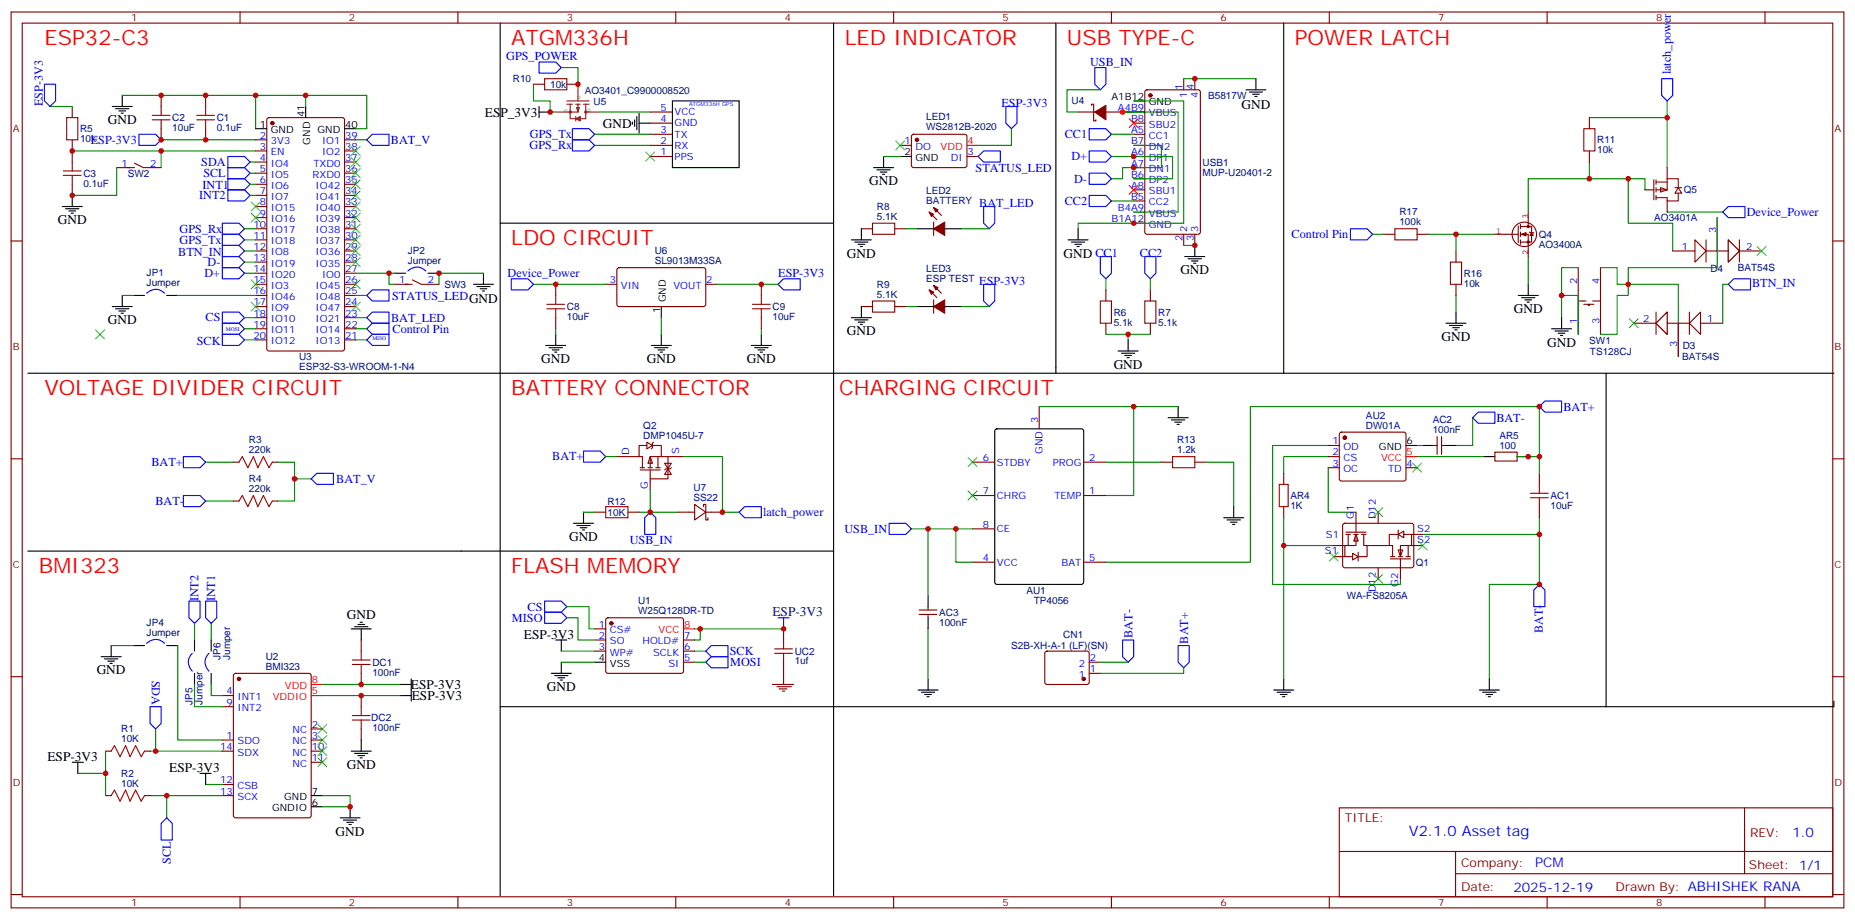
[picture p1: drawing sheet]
<svg xmlns="http://www.w3.org/2000/svg" width="589mm" height="292mm" viewBox="0 0 589 292" stroke-linecap="round" stroke-linejoin="round" font-family="sans-serif">
<g fill="none" stroke="#870000" stroke-width=".35">
<path d="M3.5 3.8h581.8v284.3h-581.8zM7.1 7.3h574.6v277.3h-574.6zM76.2 3.8v3.5M145.3 3.8v3.5M214.5 3.8v3.5M283.6 3.8v3.5M352.8 3.8v3.5M421.9 3.8v3.5M491.1 3.8v3.5M560.2 3.8v3.5M22.9 33.8v3.5M51.2 30.3v3.5"/>
<path d="M65.3 30.3v3.5M84.9 37.5l.5-.2h23.3l.6 .5 .1 72.9-.5 .7h-23.5l-.7-.5v-72.9zM206.4 35.6h7M206.4 39.1h7M342.2 35.6h5.3M346.4 33.4v-.3h.7v5.3h.7v-.4M351 35.6h5.3M359.8 35.6h3.6M359.8 39.1h3.6M363.6 28.7l.5-.2h16.2l.6 .4 .1 44.8-.5 .6-16.4 .1-.7-.5v-44.7zM375.7 25v3.5M379.2 25v3.5"/>
<path d="M22.9 44.4v7M22.9 58.5v3.5M51.2 40.9v3.5M65.3 40.9v3.5M81.1 44.4h3.6M81.1 47.9h3.6M81.1 51.4h3.6M81.1 55h3.6M81.1 58.5h3.6M109.4 44.4h3.5M109.4 47.9h3.5M109.4 51.4h3.5"/>
<path d="M109.4 55h3.5M109.4 58.5h3.5M206.4 42.6h7M206.4 46.1h7M206.4 49.7h7M285.8 46.1h3.5M289.5 42.8l.5-.2 16.5 .1 .4 .6v9.5l-.7 .4-16.5-.1-.4-.6v-9.2zM306.9 49.7h3.5M359.8 42.6h3.6M359.8 46.1h3.6M359.8 49.7h3.6M359.8 53.2h3.6"/>
<path d="M359.8 56.7h3.6M3.5 76.5h3.6M81.1 72.6h3.6M81.1 62h3.6M81.1 65.5h3.6M81.1 69.1h3.6M81.1 76.1h3.6M81.1 79.7h3.6M109.4 72.6h3.5M109.4 62h3.5M109.4 65.5h3.5M109.4 69.1h3.5"/>
<path d="M109.4 76.1h3.5M109.4 79.7h3.5M273.4 72.6h3.5M284 72.6h3.5M294.9 67.3l2.5 2.5M296.3 70.5v4.2M296.3 65.9l2.5 2.5M359.8 67.3h3.6M359.8 70.8h3.6M359.8 60.3h3.6M359.8 63.8h3.6M375.7 74.4v3.5"/>
<path d="M379.2 74.4v3.5M581.7 76.5h3.6M81.1 97.3h3.6M81.1 90.2h3.6M81.1 83.2h3.6M81.1 86.7h3.6M81.1 93.8h3.6M109.4 97.3h3.5M109.4 90.2h3.5M109.4 83.2h3.5M109.4 86.7h3.5M109.4 93.8h3.5"/>
<path d="M176.4 90.2v3.6M192.3 90.2h3.5M196 85.2l.5-.3 27.1 .1 .4 .7-.1 11.2-.6 .4-27.1-.1-.4-.6v-10.9zM224 90.2h3.5M241.7 90.2v3.6M273.4 97.3h3.5M284 97.3h3.5M294.9 92l2.5 2.5M296.3 95.2v4.2M296.3 90.6l2.5 2.5M351 92v3.5M365.1 92v3.5"/>
<path d="M500.9 84.9v21.2M500.9 95.5h2.5M502.7 96.6h3.2M504.1 96.6v.3h.4v-.3M505.5 95.5h2.5M508 84.9v21.2M81.1 100.8h3.6M81.1 104.4h3.6M81.1 107.9h3.6M109.4 100.8h3.5M109.4 104.4h3.5M109.4 107.9h3.5"/>
<path d="M176.4 100.8v3.6M241.7 100.8v3.6M351 102.6v3.5M365.1 102.6v3.5M329.8 129v7.1M425.3 137.4l.5-.2h19.8l.5 .2 .2 .5-.1 14.4-.6 .4-20.1-.1-.4-.6v-14.1zM456.1 138.6v5.6M457.6 138.6v5.6M3.5 145.6h3.6M74.1 146.7h1.7M74.1 159h1.7M86.4 146.7h1.8"/>
<path d="M86.4 159h1.8M308.7 146.7h7M308.7 157.3h7M344 146.7h7M344 157.3h7M407.5 150.2v3.5M421.6 141.4h3.5M421.6 144.9h3.5M421.6 148.4h3.5M446.3 148.4h3.5M455.1 141.4h1M457.6 141.4h1"/>
<path d="M474.5 143.5h7v2.8h-7zM488.6 150.2v3.5M581.7 145.6h3.6M308.7 178.4h7M308.7 167.9h7M344 178.4h7M407.5 160.8v3.5M423.3 176.7h3.6M488.6 160.8v3.5M188.7 199.6h3.6M192.5 196.3l.5-.2h23.3l.5 .2 .2 .5-.1 16.5-.6 .4-23.6-.1-.4-.6v-16.2zM248.7 199.6v3.5"/>
<path d="M291.7 195h5.7M291.7 193.6h5.7M294.6 192.5v1.1M294.6 195v1.1M3.5 214.8h3.6M74.3 213.9l.5-.2h23.3l.6 .4 .1 44.8-.5 .6-23.5 .1-.7-.5v-44.7zM114.7 203.1v3.6M114.7 213.7v3.5M188.7 203.1h3.6M188.7 206.7h3.6M217 203.1h3.5M217 206.7h3.5"/>
<path d="M217 210.2h3.5M248.7 210.2v3.5M331.8 206.9l.5-.2h12.7l.5 .2 .2 .5v9.4l-.7 .4h-13l-.4-.7v-9.1zM345.7 210.2h3.5M345.7 213.7h3.5M581.7 214.8h3.6M33.5 238.4h1.8M45.9 238.4h1.7M70.6 220.8h3.5M70.6 224.3h3.5M70.6 234.9h3.5M70.6 238.4h3.5"/>
<path d="M98.8 234.9h3.5M98.8 238.4h3.5M98.8 231.4h3.5M114.7 220.8v3.5M114.7 231.4v3.5M33.5 252.5h1.8M45.9 252.5h1.7M70.6 249h3.5M70.6 252.5h3.5M98.8 241.9h3.5M425.1 256.4h156.6v28.2h-156.6zM553.7 256.4v20.9"/>
<path d="M425.1 270.2h156.5M462 277.3h119.6M462 270.2v14.2M3.5 283.9h3.6M76.2 284.6v3.5M145.3 284.6v3.5M214.5 284.6v3.5M283.6 284.6v3.5M352.8 284.6v3.5M421.9 284.6v3.5M491.1 284.6v3.5M560.2 284.6v3.5"/>
<path d="M581.7 283.9h3.6"/>
</g>
<g fill="none" stroke="#000" stroke-width=".35">
<path d="M158.7 7.3v277M264.6 7.3v167.6h-255.8M335.1 7.3v111.2M35.6 33.8h6.4M36.7 34.5h4.2M37.7 35.2h2.2M38.5 35.9h.7M38.8 30.3v3.5M97 33.8v3.5M171.1 35.6h3.5M171.1 33.8v3.5M200.7 38.7v.7"/>
<path d="M201.4 38v2.1M202.1 37v4.2M202.8 39.1h3.6M202.8 35.9v6.4M213.4 32h21.2v21.2h-21.2zM359.8 32h3.6M81.1 40.9h3.6M109.4 40.9h3.5M277.3 53.2h6.3M278.3 53.9h4.3M279.4 54.6h2.1M280.1 55.3h.7"/>
<path d="M280.5 49.7v3.5M285.8 49.7h3.5M19.8 65.5h6.3M20.8 66.3h4.2M21.9 67h2.1M22.6 67.7h.7M22.9 62v3.5M158.7 70.8h105.9M270.2 76.1h6.4M271.3 76.8h4.2M272.3 77.5h2.2M273 78.2h.8"/>
<path d="M273.4 72.6v3.5M291 72.6h5.3M299.9 72.6h5.3M339 76.1h6.4M340.1 76.8h4.2M341.1 77.5h2.2M341.8 78.2h.7M342.2 72.6v3.5M35.6 97.3h6.4M36.7 98h4.2M37.7 98.7h2.2M38.5 99.4h.7"/>
<path d="M38.8 93.8v3.5M209.9 97.3v3.5M273.4 97.3v3.5M291 97.3h5.3M299.9 97.3h5.3M8.8 118.5h398.7M173.2 109.6h6.4M174.3 110.3h4.2M175.3 111.1h2.1M176 111.8h.7M176.4 106.1v3.5M206.7 109.6h6.4"/>
<path d="M207.8 110.3h4.2M208.8 111.1h2.2M209.5 111.8h.8M209.9 106.1v3.5M238.5 109.6h6.3M239.5 110.3h4.3M240.6 111.1h2.1M241.3 111.8h.7M241.7 106.1v3.5M270.2 100.8h6.4M271.3 101.5h4.2M272.3 102.2h2.2"/>
<path d="M273 102.9h.8M354.9 111.4h6.3M356 112.1h4.2M357 112.8h2.1M357.7 113.5h.7M358.1 107.9v3.5M316 136.3l.4-.2h26.9l.6 .4 .1 48.3-.5 .6-27.1 .1-.6-.5-.1-48.2zM370.8 132.6h6.3M371.8 133.3h4.3M372.9 134h2.1M373.6 134.7h.7M373.9 129v3.6"/>
<path d="M446.3 141.4h3.5M451.6 141.4h3.5M458.6 141.4h3.5M471 144.9h3.5M481.5 144.9h3.6M388.4 164.3h6.4M389.5 165h4.2M390.5 165.7h2.1M391.2 166.4h.7M391.6 160.8v3.5M111.5 199.6h6.3M112.5 198.9h4.3"/>
<path d="M113.6 198.2h2.1M114.3 197.5h.7M114.7 199.6v3.5M294.6 189v3.5M294.6 196.1v3.5M32.1 208.4h6.4M33.2 209.1h4.2M34.2 209.8h2.1M34.9 210.5h.7M35.3 204.9v3.5M42.3 204.9h3.6M52.9 204.9h3.5"/>
<path d="M127 217.2h3.5M130.5 215.5v7M175 213.7h6.3M176 214.4h4.3M176.4 203.1h3.5M177.1 215.1h2.1M177.8 215.8h.7M178.2 203.1v3.6M178.2 210.2v3.5M188.7 210.2h3.6M291.4 219h6.3M292.5 219.7h4.2"/>
<path d="M294.6 215.5v3.5M404.3 219h6.3M405.3 219.7h4.3M407.5 215.5v3.5M469.5 219h6.4M470.6 219.7h4.2M472.7 215.5v3.5M111.5 238.4h6.3M112.5 239.1h4.3M113.6 239.8h2.1M114.7 234.9v3.5M127 220.8h3.5"/>
<path d="M293.5 220.4h2.1M294.2 221.1h.7M406.4 220.4h2.1M407.1 221.1h.7M471.7 220.4h2.1M472.4 221.1h.7M22.9 241.9h3.6M24.7 241.9v3.6M63.5 245.5h3.5M65.3 245.5v3.5M98.8 256h3.5M98.8 252.5h3.5"/>
<path d="M107.9 259.6h6.4M111.1 256v3.6M114.3 240.5h.7M109 260.3h4.2M110.1 261h2.1M110.8 261.7h.7"/>
</g>
<g fill="#870000" stroke="#870000" stroke-width=".35">
<path d="M296.3 65.9l1.4 .7-.7 .7z"/>
<path d="M294.9 67.3l1.4 .7-.7 .7z"/>
<path d="M296.3 72.6l3.6-2.1v4.2z"/>
<path d="M296.3 90.6l1.4 .7-.7 .7z"/>
<path d="M294.9 92l1.4 .7-.7 .7z"/>
<path d="M296.3 97.3l3.6-2.1v4.2z"/>
<path d="M347.5 35.6l3.5-2.2v4.6z"/>
<circle cx="75.8" cy="215.5" r=".53"/>
<circle cx="194" cy="197.8" r=".53"/>
<circle cx="291" cy="44.4" r=".53"/>
<circle cx="365.1" cy="30.3" r=".53"/>
<circle cx="86.4" cy="39.1" r=".53"/>
<circle cx="344" cy="215.5" r=".53"/>
<circle cx="426.9" cy="138.9" r=".53"/>
</g>
<path d="M358.4 37.7l2.8 2.8M361.2 37.7l-2.8 2.8M306.9 46.1h3.5M358.4 58.8l2.8 2.9M361.2 58.8l-2.8 2.9M446.3 144.9h3.5M217 199.6h3.5M98.8 217.2h3.5M98.8 220.8h3.5" fill="none" stroke="#f00" stroke-width=".35"/>
<g fill="none" stroke="#008700" stroke-width=".35">
<path d="M15.9 33.8h7M38.8 30.3h42.3v10.6M359.8 32h15.9v38.8h-33.5v1.8M359.8 35.6h-3.5h17.6v31.7h-14.1M22.9 47.9h58.2M51.2 44.4h29.9M79.4 51.4h1.7M79.4 55h1.7M188.7 42.6h17.7M188.7 46.1h17.7M280.5 49.7h5.3M321 40.9v5.2h-10.6"/>
<path d="M352.8 49.7h19.4v7h-12.4M352.8 42.6h7M359.8 46.1h8.9v7.1h-12.4v3.5h-3.5M77.6 72.6h3.5M77.6 76.1h3.5M287.5 72.6h3.5M305.2 72.6h8.8M352.8 63.8h7M112.9 93.8h3.5M169.3 90.2h23M227.5 90.2h19.4M287.5 97.3h3.5"/>
<path d="M305.2 97.3h8.8M351 88.5v3.5M365.1 88.5v3.5M77.6 104.4h3.5M77.6 107.9h3.5M77.6 100.8h3.5M112.9 107.9h3.5M112.9 100.8h3.5M176.4 104.4v1.7M209.9 100.8v5.3M241.7 104.4v1.7M351 106.1h14.1"/>
<path d="M358.1 106.1v1.8M329.8 129h44.1M359.8 129v28.3h-8.8M65.3 146.7h8.8M65.3 159h8.8M88.2 146.7h5.3v12.3h-5.3M93.5 152h5.3M351 146.7h17.7M382.8 146.7h8.8v14.1M421.6 144.9h-14.1v5.3M421.6 148.4v14.2h8.8M421.6 141.4h-17.7v44.1h40.6v-1.8"/>
<path d="M449.8 141.4h1.8M481.5 144.9h7.1M488.6 150.2v-21.2h-91.7v49.4h-45.9M294.6 167.9v21.1M303.4 167.9v10.5h5.3M407.5 173.1h15.8M407.5 164.3v51.2M451.6 169.6h37M488.6 164.3v21.2h-15.9v30M179.9 196.1h3.5v7h5.3M179.9 192.5h7.1v7.1h1.7M220.5 199.6h28.2"/>
<path d="M222.2 199.6v3.5h-1.7M294.6 199.6v15.9M35.3 204.9h7M56.4 204.9v30h14.2M102.3 217.2h24.7M178.2 210.2h10.5M178.2 206.7h10.5M220.5 210.2h3.5M220.5 206.7h3.5M349.2 210.2h8.9M375.7 211.9v1.8h-26.5M33.5 238.4v14.1"/>
<path d="M47.6 238.4h23M49.4 231.4v7M102.3 220.8h24.7M24.7 245.5h8.8M47.6 252.5h23M52.9 252.5v7.1M65.3 249h5.3M102.3 252.5h8.8v3.5h-8.8"/>
</g>
<g fill="none" stroke="#a10000" stroke-width=".35">
<path d="M21.2 37.3h3.5v7.1h-3.5zM48.3 38h5.7M48.3 36.6h5.7M51.2 33.8v2.8M51.2 38v2.9M62.4 38h5.7M62.4 36.6h5.7M65.3 33.8v2.8M65.3 38v2.9M20.1 55.7h5.7M20.1 54.3h5.7M22.9 51.4v2.9"/>
<path d="M22.9 55.7v2.8M276.9 70.8h7.1v3.6h-7.1zM173.6 98h5.6M173.6 96.6h5.6M176.4 93.8v2.8M176.4 98v2.8M238.8 98h5.7M238.8 96.6h5.7M241.7 93.8v2.8M241.7 98v2.8M276.9 95.5h7.1v3.6h-7.1zM349.2 95.5h3.6v7.1h-3.6z"/>
<path d="M363.4 95.5h3.5v7.1h-3.5zM75.8 146.7l1.1-1.8 1.8 3.5 1.7-3.5 1.4 3.5 1.8-3.5 1.8 3.5 1-1.7M75.8 159l1.1-1.7 1.8 3.5 1.7-3.5 1.4 3.5 1.8-3.5 1.8 3.5 1-1.8M406 153.7h2.9v7.1h-2.9zM485.8 158h5.6M485.8 156.6h5.6M488.6 153.7v2.9M488.6 158v2.8M111.8 209.5h5.7M111.8 210.9h5.7M114.7 206.7v2.8M114.7 210.9v2.8"/>
<path d="M245.9 207.4h5.6M245.9 206h5.6M248.7 203.1v2.9M248.7 207.4v2.8M35.3 238.4l1-1.8 1.8 3.6 1.8-3.6 1.4 3.6 1.7-3.6 1.8 3.6 1.1-1.8M111.8 227.1h5.7M111.8 228.5h5.7M114.7 224.3v2.8M114.7 228.5v2.9M35.3 252.5l1-1.7 1.8 3.5 1.8-3.5 1.4 3.5 1.7-3.5 1.8 3.5 1.1-1.8"/>
</g>
<g fill="none" stroke="#00f" stroke-width=".35">
<path d="M319.3 33.8h3.5v5.3l-1.8 1.8-1.7-1.8zM347.5 21.4h3.5v5.3l-1.8 1.8-1.7-1.8zM72.3 53.2h5.3l1.8 1.8-1.8 1.7h-5.3zM72.3 49.7h5.3l1.8 1.7-1.8 1.8h-5.3zM116.4 44.4l1.8-1.8h5.3v3.5h-5.3zM181.7 44.4h5.3l1.7 1.7-1.7 1.8h-5.3zM181.7 40.9h5.3l1.7 1.7-1.7 1.8h-5.3zM310.4 49.7l1.8-1.8h5.3v3.5h-5.3zM345.7 40.9h5.3l1.8 1.7-1.8 1.8h-5.3zM345.7 55h5.3l1.8 1.7-1.8 1.8h-5.3zM345.7 47.9h5.3l1.8 1.8-1.8 1.7h-5.3zM70.6 74.4h5.2l1.8 1.7-1.8 1.8h-5.2z"/>
<path d="M70.6 70.8h5.2l1.8 1.8-1.8 1.8h-5.2zM312.2 65.5h3.5v5.3l-1.7 1.8-1.8-1.8zM345.7 62h5.3l1.8 1.8-1.8 1.7h-5.3zM70.6 99.1h5.2l1.8 1.7-1.8 1.8h-5.2zM70.6 84.9h5.2l1.8 1.8-1.8 1.8h-5.2zM70.6 81.4h5.2l1.8 1.8-1.8 1.7h-5.2zM118.2 92h5.3v3.5h-5.3l-1.8-1.7zM162.3 88.5h5.3l1.7 1.7-1.7 1.8h-5.3zM246.9 90.2l1.8-1.7h5.3v3.5h-5.3zM312.2 90.2h3.5v5.3l-1.7 1.8-1.8-1.8zM349.2 81.4h3.6v5.3l-1.8 1.8-1.8-1.8zM363.4 81.4h3.5v5.3l-1.8 1.8-1.7-1.8z"/>
<path d="M70.6 102.6h5.2l1.8 1.8-1.8 1.7h-5.2zM70.6 106.1h5.2l1.8 1.8-1.8 1.7h-5.2zM116.4 100.8l1.8-1.7h5.3v3.5h-5.3zM118.2 106.1h5.3v3.5h-5.3l-1.8-1.7zM488.6 129l1.8-1.7h5.3v3.5h-5.3zM58.2 144.9h5.3l1.8 1.8-1.8 1.7h-5.3zM58.2 157.3h5.3l1.8 1.7-1.8 1.8h-5.3zM98.8 152l1.7-1.8h5.3v3.5h-5.3zM282.2 166.1h5.3l1.8 1.8-1.8 1.7h-5.3zM172.9 194.3h5.3l1.7 1.8-1.7 1.7h-5.3zM172.9 190.8h5.3l1.7 1.7-1.7 1.8h-5.3zM246.9 196.1h3.6"/>
<path d="M248.7 196.1v3.5M488.6 185.5l1.8 1.8v5.2h-3.6v-5.2zM46.6 204.2a4 4 0 0 1 5.6 0M224 210.2l1.8-1.8h5.3v3.5h-5.3zM224 206.7l1.8-1.8h5.3v3.5h-5.3zM356.3 203.1h3.5v5.3l-1.7 1.8-1.8-1.8zM373.9 204.9h3.6v5.3l-1.8 1.7-1.8-1.7zM47.6 224.3h3.6v5.3l-1.8 1.8-1.8-1.8zM51.2 261.3l1.7-1.7 1.8 1.7v5.3h-3.5z"/>
</g>
<path d="M245.2 217.2h6.7M246.6 217.9h4.6M247.3 218.7h2.5M248.4 219.4h.7M248.7 213.7v3.5" fill="none" stroke="#800000" stroke-width=".35"/>
<g fill="#fff" stroke="#870000" stroke-width=".35">
<path d="M430.4 169.6l.7 2.1h-1.4z"/>
<path d="M429.3 175.6l1.8 1.1-1.8 1z"/>
</g>
<path d="M423.3 173.1h3.6M427.2 168.9h6.4M427.2 169.6h1.4M427.9 169.6v3.5M429.7 169.6h1.4M430.4 169.6v3.5h-3.5v3.6h2.4M430.4 162.6v6.3M431.1 175.3v2.8M432.2 169.6h1.4M432.9 169.6v3.5h1v3.6h-2.8M437.4 162.6v3.5" fill="none" stroke="#870000" stroke-width=".35"/>
<g fill="#fff" stroke="#870000" stroke-width=".35">
<path d="M443.8 174.6h1.4l-.7 2.1z"/>
<path d="M443.8 169.6l1.8-1v2.1z"/>
</g>
<g fill="none" stroke="#870000" stroke-width=".35">
<path d="M426.4 166.3l.5-.2h21.4l.4 .7v13l-.7 .4-21.4-.1-.4-.6v-12.7zM433.9 173.1h7.1M441.3 177.4h6.4M441.3 176.7h1.4M443.8 169.6h-2.8v3.5h1v3.6M443.8 168.2v2.8M443.8 176.7h1.4M444.5 177.4v6.3M445.6 169.6h2.4v3.5h-3.5v3.6M446.3 176.7h1.4M447 173.1v3.6M448 173.1h3.6"/>
<path d="M448 169.6h3.6M437.4 180.2v3.5"/>
</g>
<path d="M289.3 167.9h19.4" fill="none" stroke="#008700" stroke-width=".35"/>
<path d="M407.5 118.5h174.6" fill="none" stroke="#000" stroke-width=".35"/>
<path d="M206.4 144.9l.7 2.1h-1.4z" fill="#fff" stroke="#870000" stroke-width=".35"/>
<g fill="none" stroke="#870000" stroke-width=".35">
<path d="M529.2 53.2v3.5M522.1 60.3h2.8M529.2 63.8v3.5M195.8 144.9h7M203.2 149.2h6.3M203.2 148.4h1.4M205.3 140.3l1.8 1.1-1.8 1.1zM205.3 141.4h-2.5v3.5h1.1v3.5M205.7 148.4h1.4M206.4 149.2v6.3M207.1 141.4h2.8v3.5M207.4 140.3l-.3 .4v1.4l-.4 .4"/>
<path d="M208.1 148.4h1.4M208.8 144.9v3.5M209.9 144.9h-3.5v3.5M209.9 144.9h7.1M211 147h2.1l-1.1 1.8zM212 148.8l1.1 1.8h-2.1zM212 144.9v7.1h-5.6M213.1 148.4l-.4 .4h-1.4l-.3 .4M188.7 162.6h3.6M199.3 162.6h3.5M215.2 162.6h5.3M220.5 160.1l3.5 2.5-3.5 2.4z"/>
<path d="M223.3 160.8v-.7h.7v4.9h.7v-.7M224 162.6h5.3"/>
</g>
<path d="M527.4 25h3.5v5.3l-1.7 1.7-1.8-1.7zM428.6 72.6h5.3l1.8 1.8-1.8 1.7h-5.3zM548.6 65.5h5.3v3.6h-5.3l-1.8-1.8zM548.6 90.2l1.7-1.7h5.3v3.5h-5.3zM185.2 143.2h5.3l1.8 1.7-1.8 1.8h-5.3zM206.4 162.6l1.7 1.7v5.3h-3.5v-5.3zM234.6 162.6l1.8-1.8h5.3v3.5h-5.3z" fill="none" stroke="#00f" stroke-width=".35"/>
<path d="M524.9 57.1v6.3M525.6 57.8h3.6M525.6 57.1v1.4M525.6 59.5v1.5M527 59.5l2.2 .8-2.2 .7zM531.6 59.5h2.2M532.7 59.5l1.1 1.8h-2.2zM532.7 59.5v-2.8h-3.5v3.6h-3.6M525.6 62v1.4M532.7 61.3v2.5h-3.5v-1.1h-3.6M192.3 160.8h7v3.5h-7z" fill="none" stroke="#a10000" stroke-width=".35"/>
<g fill="none" stroke="#000" stroke-width=".35">
<path d="M407.5 7.3v111.2M395.5 28.5h6.3M396.5 29.2h4.3M397.6 29.9h2.1M398.3 30.6h.7M398.6 25v3.5M379.2 77.9v3.5M376.1 81.4h6.3M377.1 82.1h4.3M378.2 82.8h2.1M378.9 83.5h.7M462.1 99.1v3.5"/>
<path d="M481.9 93.8h6.3M483 94.5h4.2M484 95.2h2.1M484.7 95.9h.7M485.1 90.2v3.6M459 102.6h6.3M460 103.3h4.3M461.1 104h2.1M461.8 104.7h.7M492.5 104.4h6.3M493.5 105.1h4.3M494.6 105.8h2.1"/>
<path d="M495.3 106.5h.7M495.7 100.8v3.6M509.8 118.5v105.8M182 166.1h6.4M183.1 166.8h4.2M184.1 167.5h2.2M184.9 168.2h.7M185.2 162.6v3.5M264.6 174.9v109.4M582.1 222.5v1.8h-423.4"/>
</g>
<g fill="none" stroke="#008700" stroke-width=".35">
<path d="M375.7 25h22.9M504.5 37.3h24.7v15.9M529.2 32v5.3M504.5 51.4v5.3h17.6v3.6M504.5 56.7h-19.4v10.6M516.8 56.7v14.1h14.1v8.9M375.7 77.9h3.5M435.7 74.4h3.5M453.3 74.4h21.2M462.1 74.4v5.3M529.2 67.3h17.6M462.1 93.8v5.3"/>
<path d="M485.1 81.4v8.8M500.9 84.9h-5.2v15.9M508 84.9h5.3v5.3h19.4v23M516.8 90.2v3.6h-3.5v12.3h-5.3M192.3 144.9h3.5M206.4 155.5v7.1M217 144.9h12.3v17.7h5.3M185.2 162.6h3.5M202.8 162.6h12.4"/>
</g>
<g fill="#850000" stroke="#850000" stroke-width=".35">
<path d="M483 74.4l1.4-.6v1.1z"/>
<circle cx="485.1" cy="76.8" r=".35"/>
<circle cx="485.1" cy="71.9" r=".35"/>
</g>
<g fill="none" stroke="#850000" stroke-width=".35">
<path d="M474.5 74.4h7.4M481.9 71.7v5.3M482.6 74.4h2.5v7M482.6 71.9h3.5v4.9h-3.5M482.6 71.2v1.4M482.6 73.7v1.4M482.6 76.1v1.4M485.1 67.3v4.6M485.4 73.7l1.4 .3M486.1 73.8l.6 .9h-1.1z"/>
<circle cx="483.8" cy="74.4" r="3.9"/>
</g>
<g fill="#fff" stroke="#870000" stroke-width=".35">
<path d="M536.2 102.6l3.6-3.5v7z"/>
<path d="M525.6 102.6l3.6-3.5v7z"/>
</g>
<path d="M525.6 99.1v7M536.2 99.1v7M518.6 102.6h7M529.2 102.6h7M532.7 102.6v10.6M539.8 102.6h7" fill="none" stroke="#870000" stroke-width=".35"/>
<g fill="#fff" stroke="#870000" stroke-width=".35">
<path d="M538 76.1l3.5 3.6-3.5 3.5z"/>
<path d="M548.6 76.1l3.5 3.6-3.5 3.5z"/>
</g>
<g fill="none" stroke="#870000" stroke-width=".35">
<path d="M169.3 26.7h3.6M179.9 26.7h3.5M504.5 37.3v3.6M37 53.2h5.7M42.7 51.8l2.8 1.4h5.7M504.5 47.9v3.5M439.2 74.4h3.5M449.8 74.4h3.5M462.1 79.7v3.5M530.9 79.7h7.1M541.5 79.7h7.1M541.5 76.1v7.1"/>
<path d="M545 69.1v10.6M552.1 79.7h7.1M552.1 76.1v7.1M125.2 90.2h5.7M130.9 88.8l2.8 1.4h5.6M462.1 90.2v3.6M368.7 146.7h3.5M379.2 146.7h3.6"/>
</g>
<g fill="none" stroke="#008700" stroke-width=".35">
<path d="M81.1 30.3h35.3v10.6h-3.5M97 30.3v3.5M169.3 26.7v5.3h5.3v3.6h1.8M178.2 21.4h5.2v7.1M190.5 35.6h15.9M349.2 28.5h-10.5v7.1h3.5M37 53.2v8.8h-14.1M51.2 47.9v5.3M79.4 58.5h1.7M112.9 44.4h3.5M77.6 79.7h3.5M79.4 62h1.7"/>
<path d="M545 69.1v15.8h-28.2v5.3M38.8 93.8h3.5M56.4 93.8h24.7M77.6 83.2h3.5M77.6 86.7h3.5M112.9 86.7h12.3M123.5 86.7v3.5h1.7M153.5 86.7h-14.2v3.5M495.7 93.8h5.2v12.3M548.6 90.2h-1.8v12.4M112.9 104.4h3.5M467.4 132.6v8.8h-5.3"/>
<path d="M449.8 144.9h21.2M61.7 197.8v5.3M67 197.8v5.3M61.7 217.2v7.1h8.9M67 217.2v3.6h3.6"/>
</g>
<g fill="none" stroke="#00f" stroke-width=".35">
<path d="M171.1 19.7h5.3l1.8 1.7-1.8 1.8h-5.3zM14.1 26.7h3.5v5.3l-1.7 1.8-1.8-1.8zM44.1 42.6h5.3l1.8 1.8-1.8 1.7h-5.3zM72.3 56.7h5.3l1.8 1.8-1.8 1.8h-5.3zM70.6 77.9h5.2l1.8 1.8-1.8 1.7h-5.2zM72.3 60.3h5.3l1.8 1.7-1.8 1.8h-5.3zM46.6 93.1a4 4 0 0 1 5.6 0M129.5 86a4 4 0 0 1 5.6 0M116.4 104.4l1.8-1.8h5.3v3.5h-5.3zM467.4 132.6l1.8-1.8h5.3v3.5h-5.3zM60 190.8h3.5v5.3l-1.8 1.7-1.7-1.7zM65.3 190.8h3.5v5.3l-1.8 1.7-1.7-1.7z"/>
<path d="M61 207.4a3.9 3.9 0 0 0 0 5.6M66.3 207.4a3.9 3.9 0 0 0 0 5.6"/>
</g>
<g fill="none" stroke="#000" stroke-width=".35">
<path d="M42.3 93.8h3.6M52.9 93.8h3.5M125.2 86.7h3.6M135.8 86.7h3.5M150.3 90.2h6.3M151.3 90.9h4.3M152.4 91.7h2.1M153.1 92.4h.7M153.5 86.7v3.5M61.7 203.1v3.6M61.7 213.7v3.5M67 203.1v3.6"/>
<path d="M67 213.7v3.5"/>
</g>
<g fill="none" stroke="#8c2424" stroke-width=".35">
<path d="M176.4 35.6h7M179.9 32h7.1M179.9 33.1h1.8M181 33.1v4.6h4.9v-4.6M182.7 37.7l1.4-.7v1.4zM182.7 37v1.4M182.7 33.1h1.4M183.1 34.1l.3 1.1M183.1 34.1h.7M183.1 34.1l.3 1.5M183.4 37.7l.4 .3M183.4 37.7l.7 .3"/>
<path d="M183.4 28.5v3.5M183.4 33.1v2.1M183.8 37.3l-.4 .4M183.8 34.1l-.4 .8M183.8 34.1l-.4 1.1M183.8 34.1l-.4 1.5M184.1 37.3l-.7 .4M185.2 33.1h1.8M185.9 35.6h4.6"/>
<circle cx="181" cy="35.6" r=".35"/>
<circle cx="185.9" cy="35.6" r=".35"/>
</g>
<path d="M172.9 25h7v3.5h-7zM502.7 40.9h3.5v7h-3.5zM442.7 72.6h7.1v3.5h-7.1zM460.4 83.2h3.5v7h-3.5zM372.2 144.9h7v3.5h-7z" fill="none" stroke="#a10000" stroke-width=".35"/>
<g fill="none" stroke="#3c3" stroke-width=".35">
<path d="M111.5 46.5l2.8 2.8M111.5 50l2.8 2.8M111.5 53.6l2.8 2.8M111.5 57.1l2.8 2.8M114.3 46.5l-2.8 2.8M114.3 50l-2.8 2.8M114.3 53.6l-2.8 2.8M114.3 57.1l-2.8 2.8M205 48.3l2.8 2.8M207.8 48.3l-2.8 2.8M284.3 44.7l2.9 2.9M287.2 44.7l-2.9 2.9"/>
<path d="M79.7 64.1l2.8 2.9M79.7 67.7l2.8 2.8M82.5 64.1l-2.8 2.9M82.5 67.7l-2.8 2.8M111.5 60.6l2.8 2.8M111.5 64.1l2.8 2.9M111.5 67.7l2.8 2.8M111.5 71.2l2.8 2.8M111.5 74.7l2.8 2.8M111.5 78.2l2.8 2.9M114.3 60.6l-2.8 2.8M114.3 64.1l-2.8 2.9"/>
<path d="M114.3 67.7l-2.8 2.8M114.3 71.2l-2.8 2.8M114.3 74.7l-2.8 2.8M114.3 78.2l-2.8 2.9M557.7 78.2l2.9 2.9M560.6 78.2l-2.9 2.9M79.7 95.9l2.8 2.8M79.7 88.8l2.8 2.9M82.5 88.8l-2.8 2.9M82.5 95.9l-2.8 2.8M111.5 81.8l2.8 2.8M111.5 88.8l2.8 2.9"/>
<path d="M111.5 95.9l2.8 2.8M114.3 81.8l-2.8 2.8M114.3 88.8l-2.8 2.9M114.3 95.9l-2.8 2.8M30.3 104.7l2.9 2.8M33.2 104.7l-2.9 2.8M517.2 101.2l2.8 2.8M520 101.2l-2.8 2.8M307.3 145.3l2.8 2.8M307.3 155.9l2.8 2.8M310.1 145.3l-2.8 2.8M310.1 155.9l-2.8 2.8"/>
<path d="M448.4 147l2.8 2.9M451.2 147l-2.8 2.9M421.9 175.3l2.8 2.8M424.7 175.3l-2.8 2.8M436 161.1l2.9 2.9M438.9 161.1l-2.9 2.9M450.1 171.7l2.9 2.9M453 171.7l-2.9 2.9M436 182.3l2.9 2.8M438.9 182.3l-2.9 2.8M100.9 229.9l2.8 2.9M100.9 233.5l2.8 2.8"/>
<path d="M100.9 237l2.8 2.8M103.7 229.9l-2.8 2.9M103.7 233.5l-2.8 2.8M103.7 237l-2.8 2.8M100.9 240.5l2.8 2.8M103.7 240.5l-2.8 2.8"/>
</g>
<g fill="#c00">
<circle cx="33.5" cy="245.5" r=".88"/>
<circle cx="111.1" cy="256" r=".88"/>
<circle cx="49.4" cy="238.4" r=".88"/>
<circle cx="52.9" cy="252.5" r=".88"/>
<circle cx="114.7" cy="217.2" r=".88"/>
<circle cx="114.7" cy="220.8" r=".88"/>
<circle cx="93.5" cy="152" r=".88"/>
<circle cx="248.7" cy="199.6" r=".88"/>
<circle cx="222.3" cy="199.6" r=".88"/>
<circle cx="65.3" cy="44.4" r=".88"/>
<circle cx="51.2" cy="30.3" r=".88"/>
<circle cx="22.9" cy="47.9" r=".88"/>
<circle cx="358.1" cy="106.1" r=".88"/>
<circle cx="359.8" cy="70.8" r=".88"/>
<circle cx="359.8" cy="49.7" r=".88"/>
<circle cx="359.8" cy="53.2" r=".88"/>
</g>
<circle cx="356.3" cy="35.6" r=".88" fill="#f00"/>
<g fill="#c00">
<circle cx="241.7" cy="90.2" r=".88"/>
<circle cx="176.4" cy="90.2" r=".88"/>
<circle cx="488.6" cy="185.5" r=".88"/>
<circle cx="488.6" cy="129" r=".88"/>
<circle cx="407.5" cy="173.1" r=".88"/>
<circle cx="488.6" cy="144.9" r=".88"/>
<circle cx="488.6" cy="169.6" r=".88"/>
<circle cx="485.1" cy="144.9" r=".88"/>
<circle cx="294.6" cy="167.9" r=".88"/>
<circle cx="303.4" cy="167.9" r=".88"/>
<circle cx="206.4" cy="162.6" r=".88"/>
<circle cx="229.3" cy="162.6" r=".88"/>
<circle cx="359.8" cy="129" r=".88"/>
<circle cx="379.2" cy="77.9" r=".88"/>
<circle cx="379.2" cy="25" r=".88"/>
<circle cx="516.8" cy="56.7" r=".88"/>
<circle cx="504.5" cy="56.7" r=".88"/>
<circle cx="516.8" cy="90.2" r=".88"/>
<circle cx="529.2" cy="37.3" r=".88"/>
<circle cx="495.7" cy="93.8" r=".88"/>
<circle cx="51.2" cy="44.4" r=".88"/>
<circle cx="65.3" cy="30.3" r=".88"/>
<circle cx="81.1" cy="30.3" r=".88"/>
<circle cx="123.5" cy="86.7" r=".88"/>
<circle cx="139.3" cy="86.7" r=".88"/>
<circle cx="51.2" cy="47.9" r=".88"/>
<circle cx="22.9" cy="62" r=".88"/>
<circle cx="183.4" cy="26.7" r=".88"/>
<circle cx="174.6" cy="35.6" r=".88"/>
<circle cx="97" cy="30.3" r=".88"/>
<circle cx="462.1" cy="74.4" r=".88"/>
</g>
<g font-size="6.7" fill="#f00">
<text x="14.1" y="14.4">ESP32-C3</text>
<text x="162.3" y="14.4">ATGM336H</text>
<text x="268.1" y="14.4">LED INDICATOR</text>
<text x="338.7" y="14.4">USB TYPE-C</text>
<text x="411" y="14.4">POWER LATCH</text>
<text x="162.3" y="77.9">LDO CIRCUIT</text>
<text x="14.1" y="125.5">VOLTAGE DIVIDER CIRCUIT</text>
<text x="162.3" y="125.5">BATTERY CONNECTOR</text>
<text x="266.3" y="125.5">CHARGING CIRCUIT</text>
<text x="12.3" y="182">BMI323</text>
<text x="162.3" y="182">FLASH MEMORY</text>
</g>
<text font-size="4.6" fill="#00f" x="447.2" y="265.4">V2.1.0 Asset tag</text>
<g font-size="4.2">
<text x="394.1" y="34.6">GND</text>
<text x="34.2" y="39.4">GND</text>
<text x="153.9" y="37">ESP_3V3</text>
<text x="191.4" y="40.5">GND</text>
<text x="275.9" y="58.8">GND</text>
<text x="18.3" y="71.2">GND</text>
<text x="268.8" y="81.8">GND</text>
<text x="337.6" y="81.8">GND CC1</text>
<text x="374.6" y="87.1">GND</text>
<text x="148.9" y="96.3">GND</text>
<text x="480.5" y="99.4">GND</text>
<text x="34.2" y="102.9">GND</text>
<text x="268.8" y="106.5">GND</text>
<text x="457.6" y="108.2">GND</text>
<text x="491.1" y="110">GND</text>
<text x="171.8" y="115.3">GND</text>
<text x="205.3" y="115.3">GND</text>
<text x="237.1" y="115.3">GND</text>
<text x="353.5" y="117.1">GND</text>
<text x="180.6" y="171.7">GND</text>
<text x="110.1" y="196.4">GND</text>
<text x="166.3" y="202.8">ESP-3V3</text>
<text x="30.7" y="214.1">GND</text>
<text x="130.4" y="218.7">ESP-3V3</text>
<text x="173.6" y="219.4">GND</text>
<text x="130.7" y="222.2">ESP-3V3</text>
<text x="15.1" y="241.6">ESP-3V3</text>
<text x="53.7" y="245.1">ESP-3V3</text>
<text x="110.1" y="244.1">GND</text>
<text x="106.5" y="265.2">GND</text>
</g>
<text font-size="4.2" fill="#000080" x="245.2" y="195.4">ESP-3V3</text>
<g font-size="4.2" fill="#00f">
<text x="568.9" y="265.7">1.0</text>
<text x="487.3" y="275.2">PCM</text>
<text x="480.3" y="283">2025-12-19</text>
</g>
<g font-size="3.9" fill="#00f">
<text x="160.7" y="19.1">GPS_POWER</text>
<text x="346" y="20.9">USB_IN</text>
<text x="530.4" y="23.6" transform="rotate(-90 530.4 23.6)">latch_power</text>
<text x="13.6" y="33.7" transform="rotate(-90 13.6 33.7)">ESP-3V3</text>
<text x="317.9" y="34.1">ESP-3V3</text>
<text x="28.8" y="45.6">ESP-3V3</text>
<text x="124.1" y="45.7">BAT_V</text>
<text x="168.1" y="47.4">GPS_Rx</text>
<text x="168.2" y="43.9">GPS_Tx</text>
<text x="338" y="43.9">CC1</text>
<text x="63.9" y="52.6">SDA</text>
<text x="340" y="50.9">D+</text>
<text x="64.3" y="59.9">INT1</text>
<text x="64.6" y="56.2">SCL</text>
<text x="309.7" y="54.5">STATUS_LED</text>
<text x="340.9" y="58">D-</text>
<text x="63.2" y="63.3">INT2</text>
<text x="310.8" y="65.8">BAT_LED</text>
<text x="338" y="65">CC2</text>
<text x="554.4" y="68.5">Device_Power</text>
<text x="57" y="77.4">GPS_Tx</text>
<text x="57" y="73.9">GPS_Rx</text>
<text x="410" y="75.6">Control Pin</text>
<text x="56.6" y="81.4">BTN_IN</text>
<text x="361.8" y="81.4">CC2</text>
<text x="64.9" y="88">D+</text>
<text x="65.9" y="84.5">D-</text>
<text x="161.1" y="87.9">Device_Power</text>
<text x="247" y="88">ESP-3V3</text>
<text x="124.5" y="95.1">STATUS_LED</text>
<text x="310.8" y="90.5">ESP-3V3</text>
<text x="556.1" y="91">BTN_IN</text>
<text x="65.2" y="102">CS</text>
<text x="124.1" y="102.1">BAT_LED</text>
<text x="124.6" y="105.6">Control Pin</text>
<text x="62.5" y="109.5">SCK</text>
<text x="496.3" y="130.5">BAT+</text>
<text x="474.9" y="133.9">BAT-</text>
<text x="48.1" y="147.8">BAT+</text>
<text x="175.3" y="146.1">BAT+</text>
<text x="106.7" y="153.3">BAT_V</text>
<text x="49.4" y="160.2">BAT-</text>
<text x="242.2" y="163.9">latch_power</text>
<text x="199.9" y="172.6">USB_IN</text>
<text x="268" y="169.1">USB_IN</text>
<text x="63" y="190.9" transform="rotate(-90 63 190.9)">INT2</text>
<text x="68.3" y="190.9" transform="rotate(-90 68.3 190.9)">INT1</text>
<text x="162.5" y="197.3">MISO</text>
<text x="167.5" y="193.8">CS</text>
<text x="359.5" y="202.4" transform="rotate(-90 359.5 202.4)">BAT-</text>
<text x="489.7" y="201" transform="rotate(-90 489.7 201)">BAT-</text>
<text x="231.6" y="207.9">SCK</text>
<text x="377.1" y="204.3" transform="rotate(-90 377.1 204.3)">BAT+</text>
<text x="231.8" y="211.4">MOSI</text>
<text x="48.2" y="216" transform="rotate(90 48.2 216)">SDA</text>
<text x="54.2" y="274.2" transform="rotate(-90 54.2 274.2)">SCL</text>
</g>
<g font-size="3.9" fill="#800">
<text x="426.9" y="261">TITLE:</text>
<text x="555.5" y="265.7">REV:</text>
<text x="463.8" y="275.2">Company:</text>
<text x="555.1" y="275.8">Sheet: 1/1</text>
<text x="463.8" y="282.9">Date:</text>
<text x="512.8" y="282.9">Drawn By: ABHISHEK RANA</text>
</g>
<g font-size="3.2" fill="#800">
<text x="41.6" y="6.8">1</text>
<text x="110.8" y="6.8">2</text>
<text x="179.9" y="6.8">3</text>
<text x="249.1" y="6.8">4</text>
<text x="318.2" y="6.8">5</text>
<text x="387.3" y="6.8">6</text>
<text x="456.5" y="6.8">7</text>
<text x="525.6" y="6.8">8</text>
<text x="4.1" y="41.9">A</text>
<text x="582.3" y="41.9">A</text>
<text x="4.1" y="111.1">B</text>
<text x="582.3" y="111.1">B</text>
<text x="4.1" y="180.2">C</text>
<text x="582.3" y="180.2">C</text>
<text x="4.1" y="249.3">D</text>
<text x="582.3" y="249.3">D</text>
<text x="41.6" y="287.6">1</text>
<text x="110.8" y="287.6">2</text>
<text x="179.9" y="287.6">3</text>
<text x="249.1" y="287.6">4</text>
<text x="318.2" y="287.6">5</text>
<text x="387.3" y="287.6">6</text>
<text x="456.5" y="287.6">7</text>
<text x="525.6" y="287.6">8</text>
</g>
<g font-size="3.2" fill="#000080">
<text x="162.8" y="26.2">R10</text>
<text x="174.6" y="27.9">10k</text>
<text x="185.6" y="29.7">AO3401_C9900008520</text>
<text x="188.4" y="33.2">U5</text>
<text x="340.1" y="33.1">U4</text>
<text x="383.5" y="31.4">B5817W</text>
<text x="25.4" y="42">R5</text>
<text x="54.7" y="41.6">10uF</text>
<text x="54.7" y="38.5">C2</text>
<text x="68.8" y="41.6">0.1uF</text>
<text x="68.8" y="38.5">C1</text>
<text x="294" y="41.4">WS2812B-2020</text>
<text x="294" y="38.2">LED1</text>
<text x="25.4" y="45.2">10k</text>
<text x="506.9" y="45.5">R11</text>
<text x="381.7" y="52.6">USB1</text>
<text x="506.9" y="48.7">10k</text>
<text x="26.5" y="59.2">0.1uF</text>
<text x="26.5" y="56">C3</text>
<text x="40.5" y="56.1">SW2</text>
<text x="381.7" y="55.7">MUP-U20401-2</text>
<text x="294" y="64.8">BATTERY</text>
<text x="294" y="61.7">LED2</text>
<text x="534.5" y="61.4">Q5</text>
<text x="278.4" y="69.8">5.1K</text>
<text x="278.4" y="66.7">R8</text>
<text x="444.2" y="71.5">100k</text>
<text x="444.2" y="68.4">R17</text>
<text x="525.1" y="70.2">AO3401A</text>
<text x="488.4" y="75.5">Q4</text>
<text x="129.5" y="83.7">Jumper</text>
<text x="129.5" y="80.5">JP2</text>
<text x="207.8" y="83.9">SL9013M33SA</text>
<text x="207.8" y="80.7">U6</text>
<text x="488.4" y="78.7">AO3400A</text>
<text x="46.6" y="87.5">JP1</text>
<text x="294" y="89.5">ESP TEST</text>
<text x="294" y="86.4">LED3</text>
<text x="464.6" y="87.9">R16</text>
<text x="542.9" y="86.5">D4</text>
<text x="551.6" y="86.1">BAT54S</text>
<text x="46.6" y="90.7">Jumper</text>
<text x="141.1" y="91.4">SW3</text>
<text x="278.4" y="94.5">5.1K</text>
<text x="278.4" y="91.4">R9</text>
<text x="464.6" y="91">10k</text>
<text x="179.9" y="101.4">10uF</text>
<text x="179.9" y="98.5">C8</text>
<text x="245.2" y="101.4">10uF</text>
<text x="245.2" y="98.5">C9</text>
<text x="353.5" y="100.2">R6</text>
<text x="367.6" y="100.2">R7</text>
<text x="353.5" y="103.4">5.1k</text>
<text x="367.6" y="103.4">5.1k</text>
<text x="504.4" y="109.1">SW1</text>
<text x="504.7" y="112.6">TS128CJ</text>
<text x="534.1" y="110.8">D3</text>
<text x="94.9" y="117.5">ESP32-S3-WROOM-1-N4</text>
<text x="94.9" y="114.4">U3</text>
<text x="533.9" y="114.3">BAT54S</text>
<text x="204.2" y="136.1">Q2</text>
<text x="433.6" y="136.1">DW01A</text>
<text x="433.6" y="132.9">AU2</text>
<text x="454.7" y="137.5">100nF</text>
<text x="454.7" y="134.3">AC2</text>
<text x="79" y="143.9">220k</text>
<text x="79" y="140.6">R3</text>
<text x="204.2" y="139.3">DMP1045U-7</text>
<text x="373.6" y="143.9">1.2k</text>
<text x="373.6" y="140.7">R13</text>
<text x="475.9" y="142.5">100</text>
<text x="475.9" y="139.2">AR5</text>
<text x="79" y="153">R4</text>
<text x="220.1" y="155.8">U7</text>
<text x="79" y="156.2">220k</text>
<text x="192.8" y="160.2">R12</text>
<text x="220.1" y="159">SS22</text>
<text x="409.6" y="161.6">1K</text>
<text x="409.6" y="158.4">AR4</text>
<text x="492.1" y="161.6">10uF</text>
<text x="492.1" y="158.4">AC1</text>
<text x="192.8" y="163.7">10K</text>
<text x="449.4" y="179.6">Q1</text>
<text x="202.5" y="191.7">U1</text>
<text x="325.8" y="188.5">AU1</text>
<text x="328.2" y="191.7">TP4056</text>
<text x="427.5" y="190.2">WA-FS8205A</text>
<text x="202.5" y="194.9">W25Q128DR-TD</text>
<text x="298.1" y="195.4">AC3</text>
<text x="46.6" y="201.9">Jumper</text>
<text x="46.6" y="198.6">JP4</text>
<text x="298.1" y="198.7">100nF</text>
<text x="337.5" y="202.5">CN1</text>
<text x="70" y="209.5" transform="rotate(-90 70 209.5)">JP6</text>
<text x="73.1" y="209.5" transform="rotate(-90 73.1 209.5)">Jumper</text>
<text x="84.3" y="209.3">U2</text>
<text x="252.2" y="207.8">UC2</text>
<text x="321" y="206">S2B-XH-A-1 (LF)(SN)</text>
<text x="84.3" y="212.6">BMI323</text>
<text x="118.2" y="214.5">100nF</text>
<text x="118.2" y="211.3">DC1</text>
<text x="252.2" y="210.8">1uf</text>
<text x="61.1" y="223.6" transform="rotate(-90 61.1 223.6)">JP5</text>
<text x="64.3" y="223.6" transform="rotate(-90 64.3 223.6)">Jumper</text>
<text x="38.5" y="232.4">R1</text>
<text x="117.8" y="229">DC2</text>
<text x="118.2" y="232.1">100nF</text>
<text x="38.5" y="235.6">10K</text>
<text x="38.5" y="249.7">10K</text>
<text x="38.5" y="246.5">R2</text>
</g>
<g font-size="3.2" fill="#00f">
<text x="375.4" y="28.5" transform="rotate(-90 375.4 28.5)">1</text>
<text x="378.9" y="28.5" transform="rotate(-90 378.9 28.5)">4</text>
<text x="209.6" y="35.2">5</text>
<text x="354.8" y="35.2">A4B9</text>
<text x="376.8" y="31.2" transform="rotate(-90 376.8 31.2)">1</text>
<text x="380.3" y="31.2" transform="rotate(-90 380.3 31.2)">4</text>
<text x="209.6" y="38.7">4</text>
<text x="214.1" y="36.6">VCC</text>
<text x="214.1" y="40.1">GND</text>
<text x="359" y="38.7">B8</text>
<text x="364.7" y="37">VBUS</text>
<text x="364.7" y="40.5">SBU2</text>
<text x="82.5" y="44">2</text>
<text x="82.5" y="47.6">3</text>
<text x="86" y="45.8">3V3</text>
<text x="102.2" y="45.8">IO1</text>
<text x="109.5" y="47.6">38</text>
<text x="109.5" y="44">39</text>
<text x="209.6" y="42.3">3</text>
<text x="209.6" y="45.8">2</text>
<text x="214.1" y="43.7">TX</text>
<text x="214.1" y="47.2">RX</text>
<text x="287.1" y="45.8">1</text>
<text x="290.6" y="47.6">DO</text>
<text x="359" y="45.8">B7</text>
<text x="359" y="42.3">A5</text>
<text x="364.7" y="44">CC1</text>
<text x="364.7" y="47.6">DN2</text>
<text x="38.6" y="52.8">1</text>
<text x="47.6" y="52.8">2</text>
<text x="82.5" y="51.1">4</text>
<text x="86" y="49.3">EN</text>
<text x="86" y="52.8">IO4</text>
<text x="99.5" y="52.8">TXD0</text>
<text x="102.2" y="49.3">IO2</text>
<text x="109.5" y="51.1">37</text>
<text x="209.6" y="49.3">1</text>
<text x="214.1" y="50.7">PPS</text>
<text x="301.8" y="51.1">DI</text>
<text x="307.1" y="49.3">3</text>
<text x="359" y="49.3">A6</text>
<text x="359" y="52.8">A7</text>
<text x="364.7" y="51.1">DP1</text>
<text x="82.5" y="54.6">5</text>
<text x="82.5" y="58.1">6</text>
<text x="86" y="56.4">IO5</text>
<text x="86" y="59.9">IO6</text>
<text x="99.2" y="56.4">RXD0</text>
<text x="100.2" y="59.9">IO42</text>
<text x="109.5" y="58.1">35</text>
<text x="109.5" y="54.6">36</text>
<text x="359" y="56.4">B6</text>
<text x="359" y="59.9">A8</text>
<text x="364.7" y="54.6">DN1</text>
<text x="364.7" y="58.1">DP2</text>
<text x="82.5" y="61.7">7</text>
<text x="82.5" y="65.2">8</text>
<text x="86" y="63.4">IO7</text>
<text x="100.2" y="63.4">IO41</text>
<text x="109.5" y="65.2">33</text>
<text x="109.5" y="61.7">34</text>
<text x="359" y="63.4">B5</text>
<text x="364.7" y="61.7">SBU1</text>
<text x="364.7" y="65.2">CC2</text>
<text x="82.5" y="68.7">9</text>
<text x="86" y="67">IO15</text>
<text x="86" y="70.5">IO16</text>
<text x="100.2" y="70.5">IO39</text>
<text x="100.2" y="67">IO40</text>
<text x="109.5" y="68.7">32</text>
<text x="352.8" y="70.5">B1A12</text>
<text x="354.8" y="67">B4A9</text>
<text x="364.7" y="68.7">VBUS</text>
<text x="80.5" y="72.2">10</text>
<text x="80.5" y="75.8">11</text>
<text x="86" y="74">IO17</text>
<text x="86" y="77.5">IO18</text>
<text x="100.2" y="77.5">IO37</text>
<text x="100.2" y="74">IO38</text>
<text x="109.5" y="75.8">30</text>
<text x="109.5" y="72.2">31</text>
<text x="364.7" y="72.2">GND</text>
<text x="375.4" y="76.4" transform="rotate(-90 375.4 76.4)">2</text>
<text x="376.8" y="73.7" transform="rotate(-90 376.8 73.7)">2</text>
<text x="378.9" y="76.4" transform="rotate(-90 378.9 76.4)">3</text>
<text x="380.3" y="73.7" transform="rotate(-90 380.3 73.7)">3</text>
<text x="544.7" y="74" transform="rotate(-90 544.7 74)">3</text>
<text x="80.5" y="79.3">12</text>
<text x="80.5" y="82.8">13</text>
<text x="86" y="81.1">IO8</text>
<text x="100.2" y="81.1">IO36</text>
<text x="109.5" y="82.8">28</text>
<text x="109.5" y="79.3">29</text>
<text x="533.9" y="79.3">1</text>
<text x="554.2" y="79.3">2</text>
<text x="80.5" y="86.4">14</text>
<text x="80.5" y="89.9">15</text>
<text x="86" y="84.6">IO19</text>
<text x="86" y="88.1">IO20</text>
<text x="100.2" y="84.6">IO35</text>
<text x="102.2" y="88.1">IO0</text>
<text x="109.5" y="89.9">26</text>
<text x="109.5" y="86.4">27</text>
<text x="126.7" y="89.9">1</text>
<text x="135.8" y="89.9">2</text>
<text x="193.6" y="89.9">3</text>
<text x="224.2" y="89.9">2</text>
<text x="80.5" y="93.4">16</text>
<text x="86" y="91.7">IO3</text>
<text x="86" y="95.2">IO46</text>
<text x="100.2" y="95.2">IO48</text>
<text x="100.2" y="91.7">IO45</text>
<text x="109.5" y="93.4">25</text>
<text x="197.1" y="91.7">VIN</text>
<text x="213.8" y="91.7">VOUT</text>
<text x="500.6" y="90.2" transform="rotate(-90 500.6 90.2)">2</text>
<text x="507.6" y="90.2" transform="rotate(-90 507.6 90.2)">4</text>
<text x="80.5" y="96.9">17</text>
<text x="80.5" y="100.5">18</text>
<text x="86" y="98.7">IO9</text>
<text x="100.2" y="98.7">IO47</text>
<text x="109.5" y="100.5">23</text>
<text x="109.5" y="96.9">24</text>
<text x="80.5" y="104">19</text>
<text x="80.5" y="107.5">20</text>
<text x="86" y="102.2">IO10</text>
<text x="86" y="105.8">IO11</text>
<text x="100.2" y="105.8">IO14</text>
<text x="100.2" y="102.2">IO21</text>
<text x="109.5" y="107.5">21</text>
<text x="109.5" y="104">22</text>
<text x="500.6" y="102.8" transform="rotate(-90 500.6 102.8)">1</text>
<text x="507.6" y="102.8" transform="rotate(-90 507.6 102.8)">3</text>
<text x="521.5" y="102.2">2</text>
<text x="541.9" y="102.2">1</text>
<text x="86" y="109.3">IO12</text>
<text x="100.2" y="109.3">IO13</text>
<text x="532.3" y="110.2" transform="rotate(-90 532.3 110.2)">3</text>
<text x="329.5" y="134.3" transform="rotate(-90 329.5 134.3)">3</text>
<text x="422.9" y="141">1</text>
<text x="426.4" y="142.8">OD</text>
<text x="199.7" y="144.6" transform="rotate(-90 199.7 144.6)">D</text>
<text x="215.5" y="144.2" transform="rotate(-90 215.5 144.2)">S</text>
<text x="312" y="146.3">6</text>
<text x="316.4" y="147.7">STDBY</text>
<text x="330.9" y="144.1" transform="rotate(-90 330.9 144.1)">GND</text>
<text x="334.2" y="147.7">PROG</text>
<text x="345.7" y="146.3">2</text>
<text x="422.9" y="144.6">2</text>
<text x="422.9" y="148.1">3</text>
<text x="426.4" y="146.3">CS</text>
<text x="426.4" y="149.9">OC</text>
<text x="440.6" y="149.9">TD</text>
<text x="446.4" y="148.1">4</text>
<text x="205.7" y="155.2" transform="rotate(-90 205.7 155.2)">G</text>
<text x="312" y="156.9">7</text>
<text x="316.4" y="158.3">CHRG</text>
<text x="334.7" y="158.3">TEMP</text>
<text x="345.7" y="156.9">1</text>
<text x="312" y="167.5">8</text>
<text x="429.7" y="164.6" transform="rotate(-90 429.7 164.6)">G1</text>
<text x="436.7" y="164.8" transform="rotate(-90 436.7 164.8)">D12</text>
<text x="316.4" y="168.9">CE</text>
<text x="420.9" y="170.7">S1</text>
<text x="449.8" y="172.4">S2</text>
<text x="449.8" y="168.9">S2</text>
<text x="312" y="178.1">4</text>
<text x="316.4" y="179.5">VCC</text>
<text x="337" y="179.5">BAT</text>
<text x="345.7" y="178.1">5</text>
<text x="420.5" y="176">S1</text>
<text x="436.7" y="188" transform="rotate(-90 436.7 188)">D12</text>
<text x="443.8" y="186.2" transform="rotate(-90 443.8 186.2)">G2</text>
<text x="190.1" y="199.2">1</text>
<text x="190.1" y="202.8">2</text>
<text x="193.6" y="201">CS#</text>
<text x="217.1" y="202.8">7</text>
<text x="190.1" y="206.3">3</text>
<text x="193.6" y="204.5">SO</text>
<text x="193.6" y="208.1">WP#</text>
<text x="204" y="204.5">HOLD#</text>
<text x="207.3" y="208.1">SCLK</text>
<text x="217.1" y="209.8">5</text>
<text x="217.1" y="206.3">6</text>
<text x="345.9" y="209.8">2</text>
<text x="212.1" y="211.6">SI</text>
<text x="342.4" y="215.1">1</text>
<text x="342.4" y="211.6">2</text>
<text x="345.9" y="213.4">1</text>
<text x="71.9" y="220.4">4</text>
<text x="71.9" y="223.9">9</text>
<text x="75.4" y="222.2">INT1</text>
<text x="75.4" y="225.7">INT2</text>
<text x="92.9" y="232.8">NC</text>
<text x="99" y="231">2</text>
<text x="69.9" y="238.1">14</text>
<text x="71.9" y="234.5">1</text>
<text x="75.4" y="236.3">SDO</text>
<text x="75.4" y="239.8">SDX</text>
<text x="92.9" y="239.8">NC</text>
<text x="92.9" y="236.3">NC</text>
<text x="99" y="238.1">10</text>
<text x="99" y="234.5">3</text>
<text x="92.9" y="243.3">NC</text>
<text x="99" y="241.6">11</text>
<text x="69.9" y="248.6">12</text>
<text x="75.4" y="250.4">CSB</text>
<text x="69.9" y="252.2">13</text>
<text x="75.4" y="253.9">SCX</text>
</g>
<g font-size="3.2">
<text x="352.8" y="31.7">A1B12</text>
<text x="364.7" y="33.4">GND</text>
<text x="82.5" y="40.5">1</text>
<text x="96.7" y="37.1" transform="rotate(-90 96.7 37.1)">41</text>
<text x="109.5" y="40.5">40</text>
<text x="86" y="42.3">GND</text>
<text x="98.4" y="45.9" transform="rotate(-90 98.4 45.9)">GND</text>
<text x="100.8" y="42.3">GND</text>
<text x="287.1" y="49.3">2</text>
<text x="290.6" y="51.1">GND</text>
<text x="211.3" y="96" transform="rotate(-90 211.3 96)">GND</text>
<text x="209.5" y="99.5" transform="rotate(-90 209.5 99.5)">1</text>
<text x="437.7" y="142.8">GND</text>
<text x="446.4" y="141">6</text>
<text x="190.1" y="209.8">4</text>
<text x="193.6" y="211.6">VSS</text>
<text x="86.4" y="257.5">GNDIO</text>
<text x="90.2" y="253.9">GND</text>
<text x="99" y="255.7">6</text>
<text x="99" y="252.2">7</text>
</g>
<g font-size="3.2" fill="#f00">
<text x="298.6" y="47.6">VDD</text>
<text x="307.1" y="45.8">4</text>
<text x="438.4" y="146.3">VCC</text>
<text x="446.4" y="144.6">5</text>
<text x="209.1" y="201">VCC</text>
<text x="217.1" y="199.2">8</text>
<text x="90.4" y="218.7">VDD</text>
<text x="99" y="220.4">5</text>
<text x="99" y="216.9">8</text>
<text x="86.6" y="222.2">VDDIO</text>
</g>
<g font-size="2.8" fill="#840000">
<text x="485" y="69.4" transform="rotate(-90 485 69.4)">3</text>
<text x="474.8" y="74.3">1</text>
<text x="485" y="81.1" transform="rotate(-90 485 81.1)">2</text>
</g>
<g font-size="1.8" fill="#00f">
<text x="218.7" y="33.8">ATGM336H GPS</text>
<text x="71.7" y="105">MOSI</text>
<text x="118.2" y="107.9">MISO</text>
</g>
<g font-size="1.4" fill="#238d23">
<text x="180" y="35.6" transform="rotate(-90 180 35.6)">S</text>
<text x="184.2" y="31.4" transform="rotate(-90 184.2 31.4)">G</text>
<text x="187.4" y="35.7" transform="rotate(-90 187.4 35.7)">D</text>
</g>
</svg>
